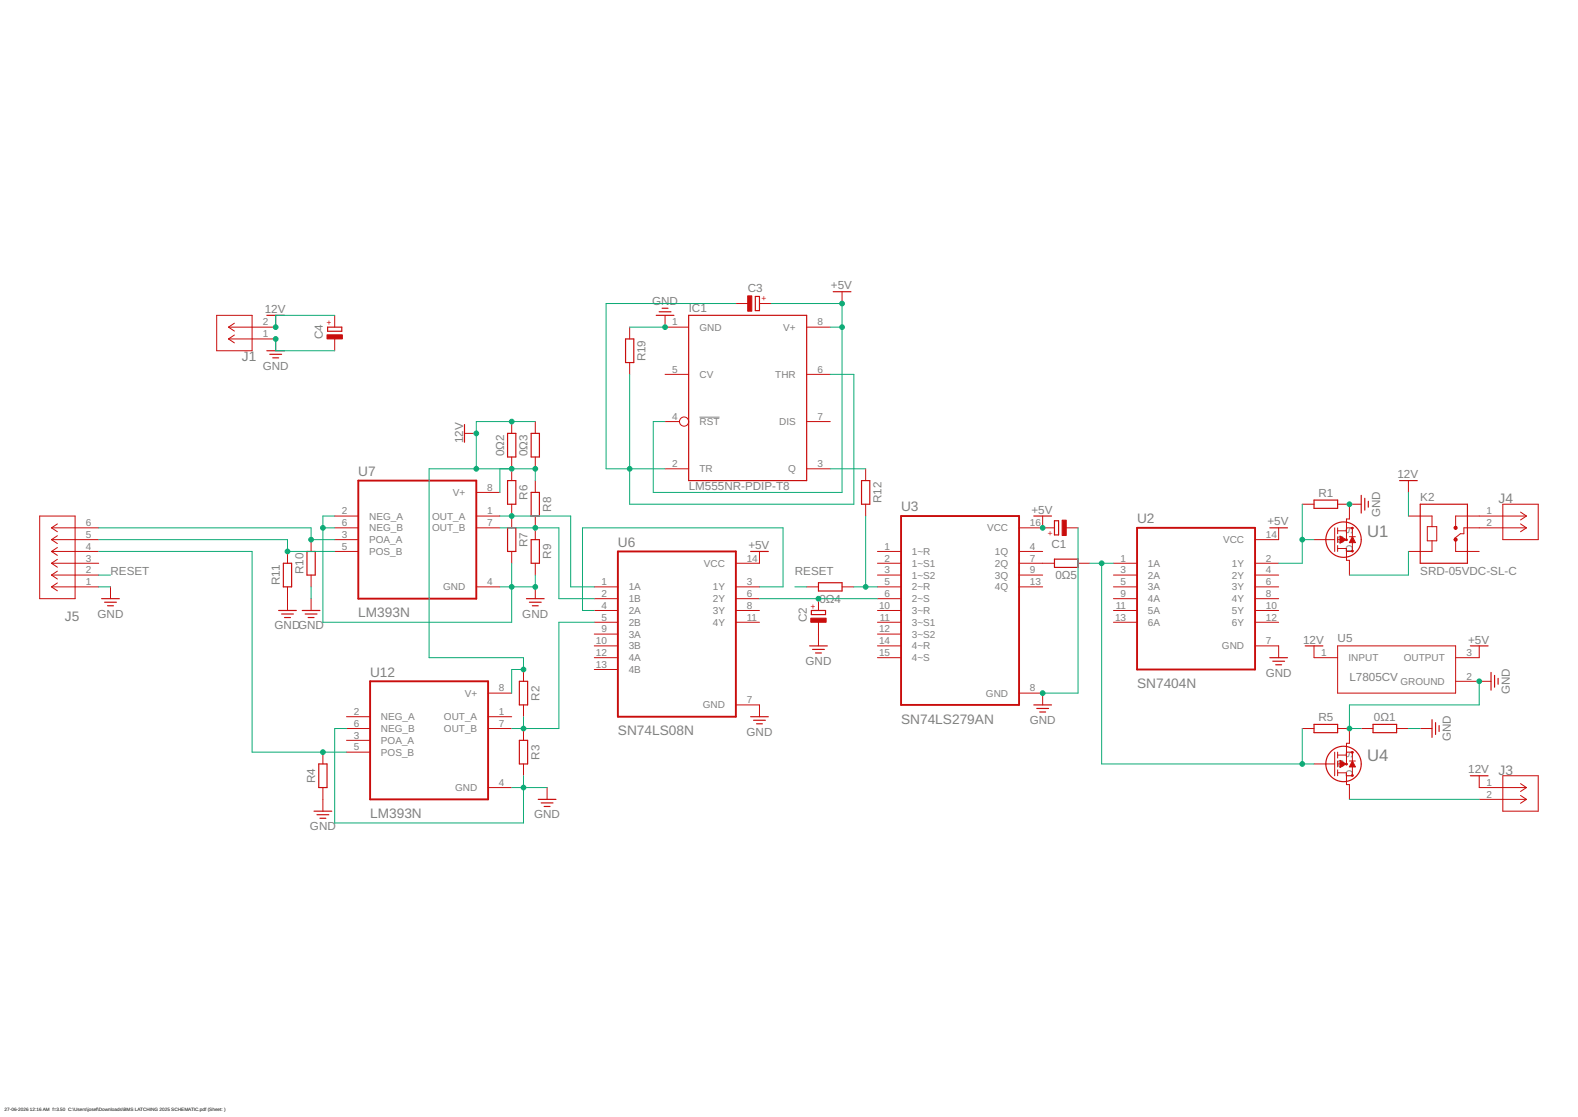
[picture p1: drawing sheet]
<svg xmlns="http://www.w3.org/2000/svg" width="1189mm" height="841mm" viewBox="0 0 1189 841" stroke-linecap="round" stroke-linejoin="round" font-family="sans-serif">
<path d="M527 314h15" fill="none" stroke="#808080" stroke-width=".75"/>
<g fill="none" stroke="#c90d0c" stroke-width=".89">
<path d="M628 220h13M201 237h13M494 237h14M497 235h9M499 232h4M519 237h89v125h-89zM569 223h3v11h-3zM247 246h10v3h-10zM471 255h6v18h-6zM201 264h13M203 267h9M205 269h5"/>
<path d="M350 320v13M382 326h7v18h-7zM400 326h6v18h-6zM382 362h7v18h-7zM400 371h6v18h-6zM649 362h6v18h-6zM990 377h18v6h-18zM1026 373v13M1028 375v9M1031 377v5M1054 362h14M1070 380h36v44h-36z"/>
<path d="M382 397h7v18h-7zM779 389h13M794 392h4v11h-4zM957 397h13M231 415h6v18h-6zM400 406h6v18h-6zM566 415h13M213 424h7v18h-7zM617 439h17v6h-17zM794 421h18v6h-18zM77 451h13M79 453h9"/>
<path d="M81 456h4M210 460h13M228 460h13M397 451h13M399 453h9M401 456h5M611 460h11v3h-11zM212 462h9M214 465h5M230 462h9M232 465h5M610 486h13"/>
<path d="M612 489h9M614 492h5M957 495h13M959 498h9M983 486h14M1108 486h13M391 513h7v18h-7zM961 501h5M1123 506v14M1126 509v8M1129 511v4M566 540h13"/>
<path d="M779 531h13M781 533h9M783 536h5M391 557h7v18h-7zM568 542h9M570 545h4M990 545h18v7h-18zM1034 545h18v7h-18zM1079 542v13M1082 544v9M1084 546v5M240 575h6v18h-6z"/>
<path d="M1108 584h13M237 611h13M239 613h9M241 616h4M406 602h13M408 605h9M410 607h4"/>
<circle cx="1012" cy="406" r="13"/>
<circle cx="1012" cy="575" r="13"/>
</g>
<g fill="none" stroke="#c90d0c" stroke-width=".75">
<path d="M634 220v9M163 237h27v27h-27zM208 237v9h-36M252 237v9M501 237v9h18M554 229h9M572 229h9M172 255h36v9M172 255l5 3M172 246l5 3M177 252l-5 3M177 243l-5 3"/>
<path d="M252 255v9M474 246v9M608 246h18M474 273v9M501 282h18M608 282h18M386 317v9M403 317v9M501 317h11M608 317h18M350 326h9M386 344v18"/>
<path d="M403 344v9M501 353h18M608 353h18M652 353v9M359 371h18M386 380v17M403 362v9M652 380v9M981 380h9M1008 380h18M1017 380v11h-3v15h-1M1061 362v9"/>
<path d="M1132 380h27v26h-27zM30 389h27v62h-27zM39 397h35M39 397l4 3M43 394l-4 3M252 397h18M252 389h18M359 397h18M359 389h18M403 389v17M768 397h26M786 389v8"/>
<path d="M803 397h9M963 397v9h-17M1006 397v18M1008 397v5M1008 400h6M1014 397h5v7M1061 389h18v8M1075 397h7v10h-7zM1146 386l4 3M1146 394l4 3M1150 397h-47v5h-3l-4 3M1150 389h-53v8"/>
<path d="M1150 389l-4 2M1150 397l-4 3M39 406h35M39 415h35M39 415l4 3M39 406l4 3M43 412l-4 3M43 403l-4 3M217 415v9M234 406v9M252 406h18M252 415h18"/>
<path d="M386 415v9M572 415v9h-18M661 415h18M768 415h18M990 406h16M1008 413h6v9h3v11M1008 406h2M1008 404v5M1008 411v4M1017 404h4M1019 409v6h-5M1079 407v8h-18"/>
<path d="M1097 406v9h17M39 424h35M39 433h35M39 433l4 3M39 424l4 3M43 439l-4 3M43 430l-4 3M43 421l-4 3M234 433v9M403 424v9M661 424h18M661 433h18"/>
<path d="M768 424h26M768 433h18M812 424h9M839 424h18M839 433h18M946 424h17M946 433h17M39 442h35M39 442l4 3M83 442v9M217 442v18M234 451v9"/>
<path d="M359 442h18M403 442v9M448 442h18M448 451h18M448 460h18M554 442h18M554 451h18M554 460h18M608 442h9M617 451v9M634 442h9M661 442h18"/>
<path d="M661 451h18M661 460h18M768 442h18M839 442h18M839 451h18M839 460h18M946 442h17M946 451h17M946 460h17M448 469h18M448 477h18M554 469h18"/>
<path d="M617 469v17M661 469h18M661 477h18M839 469h18M946 469h17M448 486h18M448 495h18M661 486h18M661 495h18M946 486h17v9M990 486v9h18M1008 486h89v36h-89z"/>
<path d="M1114 486v9h-17M394 504v9M448 504h18M1097 513h26M261 540h18M368 522h18M368 540h18M394 531v9M554 531h18v9M768 522h18v9M261 549h18M261 557h18"/>
<path d="M368 549h18M394 549v8M981 549h9M1008 549h9v11h-3v15h-1M1026 549h8M1052 549h9M1070 549h9M243 566v9M261 566h18M394 575v9M990 575h16M1006 566v18"/>
<path d="M1008 566v5M1008 573v4M1008 580v4M1008 575h2M1008 569h6M1014 566h5v7M1017 573h4M1019 577v7h-5M243 593v18M368 593h18M412 593v9M1008 582h6v9h3v11"/>
<path d="M1114 584v9h36M1132 584h27v27h-27zM1146 590l4 3M1146 599l4 3M1150 593l-4 3M1114 602h36M1150 602l-4 3"/>
<circle cx="515" cy="317" r="3"/>
</g>
<g fill="none" stroke="#c90d0c" stroke-width="1.8">
<path d="M1019 398h.1"/>
<circle cx="1014" cy="406" r=".1"/>
<circle cx="1019" cy="415" r=".1"/>
<circle cx="1014" cy="575" r=".1"/>
<circle cx="1019" cy="566" r=".1"/>
<circle cx="1019" cy="584" r=".1"/>
</g>
<g fill="#c90d0c" stroke="#c90d0c" stroke-width=".75">
<path d="M1010 404l4 2-4 3z" fill-rule="evenodd"/>
<path d="M1019 404l2 5h-4z" fill-rule="evenodd"/>
<path d="M1096 397a1.2 1.2 0 0 1 2 0 1.2 1.2 0 0 1-1 2 1.2 1.2 0 0 1-1-2 .6 .6 0 0 1 1 0 .6 .6 0 0 1 0 1 .6 .6 0 0 1-1 0v-1z" fill-rule="evenodd"/>
<path d="M1096 405a1.1 1.1 0 0 1 2 1 1.1 1.1 0 0 1-1 1 1.1 1.1 0 0 1-1-1 .6 .6 0 0 1 1 0 .6 .6 0 0 1 0 1 .7 .7 0 0 1-1-1z" fill-rule="evenodd"/>
<path d="M1010 573l4 2-4 3z" fill-rule="evenodd"/>
<path d="M1019 573l2 4h-4z" fill-rule="evenodd"/>
</g>
<path d="M270 362h89v89h-89zM679 389h89v142h-89zM857 397h89v107h-89zM466 415h88v125h-88zM279 513h89v89h-89z" fill="none" stroke="#c90d0c" stroke-width="1.4"/>
<g fill="#c90d0c" stroke="#c90d0c" stroke-width=".75">
<path d="M563 223h3v11h-3z"/>
<path d="M800 392h3v11h-3z"/>
<path d="M611 465h11v4h-11z"/>
<path d="M246 252h12v3h-12z"/>
</g>
<g fill="none" stroke="#0dab76" stroke-width=".75">
<path d="M252 237h-44v9M554 229h-97v124h44M581 229h53v142h-142v-54h9M208 255v9h44M474 246h27M626 246h8M474 282v98h169v-98h-17M403 317h-44v36M377 353v18M626 353h26M403 362v-9h-80v142h71v9h-8v18M981 380v44h-18"/>
<path d="M1061 371v18M74 397h160v9h18M243 397h9M252 389h-9v80h143v-45M377 389h53v53h18M377 397h44v54h27M652 389v53M812 397v125h-26M74 406h143v9h35M74 415h116v151h71M981 406h9M1061 415v18h-44"/>
<path d="M74 433h9M403 433v9h-26M821 424h18M830 424v151h160M74 442h9M234 442v9M572 442h18v-45h-151v63h9M572 451h89M599 442h9M643 442h18M448 469h-27v80h-35M1114 513v18h-97v18h9"/>
<path d="M394 540v9M261 549h-9v71h142v-36M981 549v26M1061 549h9M386 593h26M1017 602h97"/>
</g>
<g fill="#0dab76" stroke="#0dab76" stroke-width=".75">
<circle cx="501" cy="246" r="1.8"/>
<circle cx="394" cy="593" r="1.8"/>
<circle cx="208" cy="255" r="1.8"/>
<circle cx="1017" cy="380" r="1.8"/>
<circle cx="786" cy="522" r="1.8"/>
<circle cx="243" cy="397" r="1.8"/>
<circle cx="386" cy="442" r="1.8"/>
<circle cx="403" cy="442" r="1.8"/>
<circle cx="1017" cy="549" r="1.8"/>
<circle cx="1114" cy="513" r="1.8"/>
<circle cx="208" cy="246" r="1.8"/>
<circle cx="359" cy="326" r="1.8"/>
<circle cx="394" cy="504" r="1.8"/>
<circle cx="386" cy="353" r="1.8"/>
<circle cx="359" cy="353" r="1.8"/>
<circle cx="403" cy="353" r="1.8"/>
<circle cx="386" cy="317" r="1.8"/>
<circle cx="981" cy="406" r="1.8"/>
<circle cx="634" cy="246" r="1.8"/>
<circle cx="634" cy="229" r="1.8"/>
<circle cx="786" cy="397" r="1.8"/>
<circle cx="474" cy="353" r="1.8"/>
<circle cx="617" cy="451" r="1.8"/>
<circle cx="981" cy="575" r="1.8"/>
<circle cx="830" cy="424" r="1.8"/>
<circle cx="394" cy="549" r="1.8"/>
<circle cx="386" cy="389" r="1.8"/>
<circle cx="403" cy="397" r="1.8"/>
<circle cx="217" cy="415" r="1.8"/>
<circle cx="234" cy="406" r="1.8"/>
<circle cx="243" cy="566" r="1.8"/>
<circle cx="652" cy="442" r="1.8"/>
</g>
<g font-size="12.6" fill="#808080">
<text x="1030" y="404">U1</text>
<text x="1030" y="573">U4</text>
</g>
<g font-size="10.3" fill="#808080">
<text x="182" y="272">J1</text>
<text x="270" y="358">U7</text>
<text x="1129" y="379">J4</text>
<text x="679" y="385">U3</text>
<text x="857" y="394">U2</text>
<text x="466" y="412">U6</text>
<text x="49" y="468">J5</text>
<text x="270" y="465">LM393N</text>
<text x="279" y="509">U12</text>
<text x="857" y="518">SN7404N</text>
<text x="679" y="545">SN74LS279AN</text>
<text x="466" y="554">SN74LS08N</text>
<text x="1129" y="583">J3</text>
<text x="279" y="616">LM393N</text>
</g>
<g font-size="8.8" fill="#808080">
<text x="563" y="220">C3</text>
<text x="626" y="218">+5V</text>
<text x="491" y="229">GND</text>
<text x="199" y="236">12V</text>
<text x="519" y="235">IC1</text>
<text x="243" y="255" transform="rotate(-90 243 255)">C4</text>
<text x="486" y="272" transform="rotate(-90 486 272)">R19</text>
<text x="198" y="278">GND</text>
<text x="349" y="334" transform="rotate(-90 349 334)">12V</text>
<text x="380" y="343" transform="rotate(-90 380 343)">0Ω2</text>
<text x="398" y="343" transform="rotate(-90 398 343)">0Ω3</text>
<text x="1053" y="360">12V</text>
<text x="519" y="369">LM555NR-PDIP-T8</text>
<text x="398" y="376" transform="rotate(-90 398 376)">R6</text>
<text x="993" y="374">R1</text>
<text x="1070" y="377">K2</text>
<text x="664" y="379" transform="rotate(-90 664 379)">R12</text>
<text x="415" y="385" transform="rotate(-90 415 385)">R8</text>
<text x="777" y="387">+5V</text>
<text x="1040" y="389" transform="rotate(-90 1040 389)">GND</text>
<text x="955" y="396">+5V</text>
<text x="398" y="412" transform="rotate(-90 398 412)">R7</text>
<text x="564" y="413">+5V</text>
<text x="792" y="413">C1</text>
<text x="415" y="421" transform="rotate(-90 415 421)">R9</text>
<text x="83" y="433">RESET</text>
<text x="229" y="432" transform="rotate(-90 229 432)">R10</text>
<text x="599" y="433">RESET</text>
<text x="795" y="436">0Ω5</text>
<text x="1070" y="433">SRD-05VDC-SL-C</text>
<text x="211" y="441" transform="rotate(-90 211 441)">R11</text>
<text x="617" y="454">0Ω4</text>
<text x="73" y="465">GND</text>
<text x="394" y="465">GND</text>
<text x="207" y="474">GNDGND</text>
<text x="608" y="469" transform="rotate(-90 608 469)">C2</text>
<text x="982" y="485">12V</text>
<text x="1008" y="484">U5</text>
<text x="1106" y="485">+5V</text>
<text x="607" y="501">GND</text>
<text x="954" y="509">GND</text>
<text x="1017" y="513">L7805CV</text>
<text x="406" y="527" transform="rotate(-90 406 527)">R2</text>
<text x="1138" y="523" transform="rotate(-90 1138 523)">GND</text>
<text x="776" y="545">GND</text>
<text x="993" y="543">R5</text>
<text x="1035" y="543">0Ω1</text>
<text x="562" y="554">GND</text>
<text x="1093" y="558" transform="rotate(-90 1093 558)">GND</text>
<text x="406" y="572" transform="rotate(-90 406 572)">R3</text>
<text x="1106" y="582">12V</text>
<text x="237" y="590" transform="rotate(-90 237 590)">R4</text>
<text x="402" y="616">GND</text>
<text x="234" y="625">GND</text>
</g>
<g font-size="7.5" fill="#808080">
<text x="198" y="245">2</text>
<text x="506" y="245">1</text>
<text x="616" y="245">8</text>
<text x="527" y="249">GND</text>
<text x="590" y="249">V+</text>
<text x="198" y="254">1</text>
<text x="506" y="281">5</text>
<text x="616" y="281">6</text>
<text x="527" y="285">CV</text>
<text x="584" y="285">THR</text>
<text x="506" y="316">4</text>
<text x="616" y="316">7</text>
<text x="527" y="320">RST</text>
<text x="587" y="320">DIS</text>
<text x="506" y="352">2</text>
<text x="616" y="352">3</text>
<text x="527" y="356">TR</text>
<text x="594" y="356">Q</text>
<text x="367" y="370">8</text>
<text x="341" y="373">V+</text>
<text x="258" y="387">2</text>
<text x="367" y="387">1</text>
<text x="1120" y="387">1</text>
<text x="278" y="391">NEG_A</text>
<text x="326" y="391">OUT_A</text>
<text x="65" y="396">6</text>
<text x="258" y="396">6</text>
<text x="278" y="400">NEG_B</text>
<text x="326" y="400">OUT_B</text>
<text x="367" y="396">7</text>
<text x="744" y="400">VCC</text>
<text x="776" y="396">16</text>
<text x="1019" y="402" transform="rotate(-90 1019 402)">S</text>
<text x="1120" y="396">2</text>
<text x="65" y="405">5</text>
<text x="258" y="405">3</text>
<text x="954" y="405">14</text>
<text x="65" y="414">4</text>
<text x="258" y="414">5</text>
<text x="278" y="409">POA_A</text>
<text x="666" y="414">1</text>
<text x="776" y="414">4</text>
<text x="921" y="409">VCC</text>
<text x="1007" y="409">G</text>
<text x="278" y="418">POS_B</text>
<text x="687" y="418">1~R</text>
<text x="750" y="418">1Q</text>
<text x="1019" y="416" transform="rotate(-90 1019 416)">D</text>
<text x="65" y="423">3</text>
<text x="563" y="423">14</text>
<text x="666" y="423">2</text>
<text x="776" y="423">7</text>
<text x="844" y="423">1</text>
<text x="954" y="423">2</text>
<text x="65" y="432">2</text>
<text x="530" y="427">VCC</text>
<text x="666" y="432">3</text>
<text x="687" y="427">1~S1</text>
<text x="750" y="427">2Q</text>
<text x="776" y="432">9</text>
<text x="844" y="432">3</text>
<text x="865" y="427">1A</text>
<text x="928" y="427">1Y</text>
<text x="954" y="432">4</text>
<text x="687" y="436">1~S2</text>
<text x="750" y="436">3Q</text>
<text x="865" y="436">2A</text>
<text x="928" y="436">2Y</text>
<text x="65" y="441">1</text>
<text x="367" y="441">4</text>
<text x="453" y="441">1</text>
<text x="563" y="441">3</text>
<text x="666" y="441">5</text>
<text x="776" y="441">13</text>
<text x="844" y="441">5</text>
<text x="954" y="441">6</text>
<text x="334" y="445">GND</text>
<text x="453" y="450">2</text>
<text x="474" y="445">1A</text>
<text x="537" y="445">1Y</text>
<text x="563" y="450">6</text>
<text x="666" y="450">6</text>
<text x="687" y="445">2~R</text>
<text x="750" y="445">4Q</text>
<text x="844" y="450">9</text>
<text x="865" y="445">3A</text>
<text x="928" y="445">3Y</text>
<text x="954" y="450">8</text>
<text x="474" y="453">1B</text>
<text x="537" y="453">2Y</text>
<text x="687" y="453">2~S</text>
<text x="865" y="453">4A</text>
<text x="928" y="453">4Y</text>
<text x="453" y="458">4</text>
<text x="563" y="458">8</text>
<text x="662" y="458">10</text>
<text x="841" y="458">11</text>
<text x="954" y="458">10</text>
<text x="453" y="467">5</text>
<text x="474" y="462">2A</text>
<text x="537" y="462">3Y</text>
<text x="563" y="467">11</text>
<text x="663" y="467">11</text>
<text x="687" y="462">3~R</text>
<text x="840" y="467">13</text>
<text x="865" y="462">5A</text>
<text x="928" y="462">5Y</text>
<text x="954" y="467">12</text>
<text x="474" y="471">2B</text>
<text x="537" y="471">4Y</text>
<text x="687" y="471">3~S1</text>
<text x="865" y="471">6A</text>
<text x="928" y="471">6Y</text>
<text x="453" y="476">9</text>
<text x="662" y="476">12</text>
<text x="449" y="485">10</text>
<text x="474" y="480">3A</text>
<text x="662" y="485">14</text>
<text x="687" y="480">3~S2</text>
<text x="954" y="485">7</text>
<text x="474" y="489">3B</text>
<text x="687" y="489">4~R</text>
<text x="921" y="489">GND</text>
<text x="449" y="494">12</text>
<text x="474" y="498">4A</text>
<text x="662" y="494">15</text>
<text x="687" y="498">4~S</text>
<text x="995" y="494">1</text>
<text x="1016" y="498">INPUT</text>
<text x="1058" y="498">OUTPUT</text>
<text x="1105" y="494">3</text>
<text x="449" y="503">13</text>
<text x="474" y="507">4B</text>
<text x="1055" y="516">GROUND</text>
<text x="1105" y="512">2</text>
<text x="376" y="521">8</text>
<text x="776" y="521">8</text>
<text x="350" y="525">V+</text>
<text x="743" y="525">GND</text>
<text x="529" y="533">GND</text>
<text x="563" y="530">7</text>
<text x="266" y="538">2</text>
<text x="376" y="538">1</text>
<text x="287" y="542">NEG_A</text>
<text x="334" y="542">OUT_A</text>
<text x="266" y="547">6</text>
<text x="287" y="551">NEG_B</text>
<text x="334" y="551">OUT_B</text>
<text x="376" y="547">7</text>
<text x="266" y="556">3</text>
<text x="287" y="560">POA_A</text>
<text x="266" y="565">5</text>
<text x="287" y="569">POS_B</text>
<text x="1019" y="571" transform="rotate(-90 1019 571)">S</text>
<text x="1007" y="578">G</text>
<text x="1019" y="585" transform="rotate(-90 1019 585)">D</text>
<text x="376" y="592">4</text>
<text x="1120" y="592">1</text>
<text x="343" y="596">GND</text>
<text x="1120" y="601">2</text>
</g>
<g font-size="6.3" fill="#c90d0c">
<text x="574" y="226">+</text>
<text x="250" y="245" transform="rotate(-90 250 245)">+</text>
<text x="789" y="404">+</text>
<text x="615" y="458" transform="rotate(-90 615 458)">+</text>
</g>
<g font-size="3.5">
<text x="3" y="837">27-06-2026</text>
<text x="23" y="837">12:16 AM f=3.50 C:\Users\josef\Downloads\BMS LATCHING 2025 SCHEMATIC.pdf (Sheet: )</text>
</g>
</svg>
